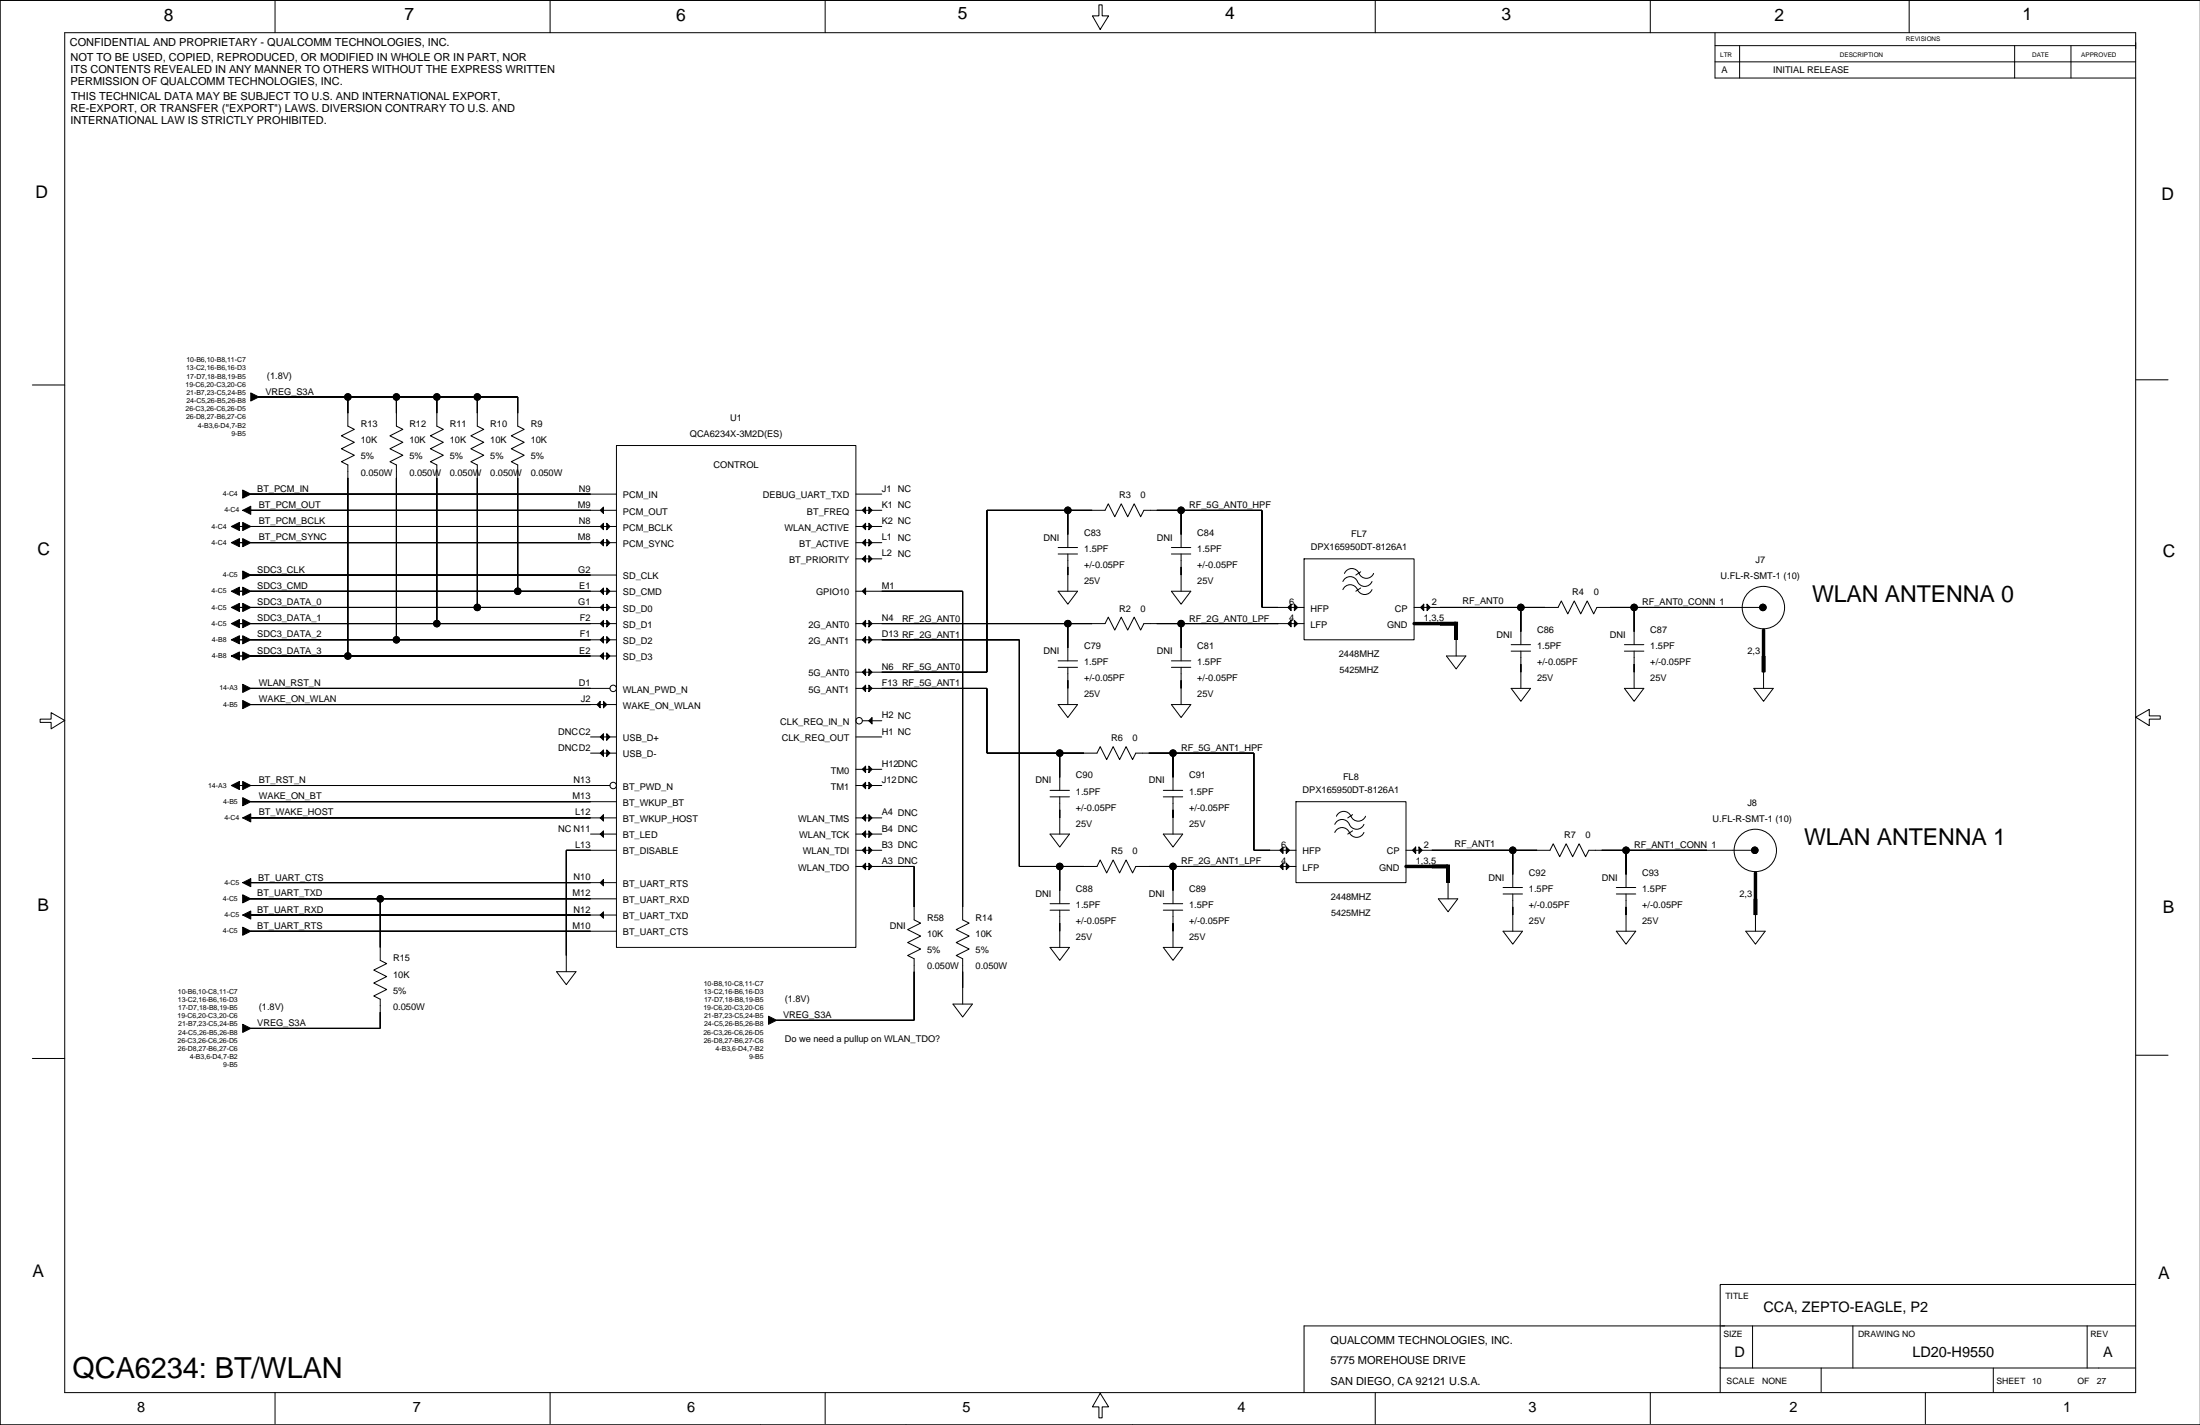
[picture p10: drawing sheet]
<svg xmlns="http://www.w3.org/2000/svg" width="863mm" height="559mm" viewBox="0 0 863 559" stroke-linecap="round" stroke-linejoin="round" font-family="sans-serif">
<g fill="none" stroke="#000" stroke-width=".39">
<path d="M25.4 12.8h812.6v533.3h-812.6zM107.9 .1v12.7M215.9 .1v12.7M323.8 .1v12.7M431.2 1.9h1.3v4.3h2.5l-3.3 5.4-3-5.4h2.5zM539.6 .1v12.7M647.6 .1v12.7M672.9 12.8v17.8h165.1M672.9 17.9h165.1M682.6 17.9v12.7M749.1 .1v12.7M790.5 17.9v12.7"/>
<path d="M812.6 17.9v12.7M672.9 24.3h165.1M12.7 151h12.7M101.6 155.7h.1M101.6 155.7h101.6v11.4l2.5 1.3-5.1 2.5 5.1 2.5-5.1 2.6 5.1 2.5-5.1 2.6 2.6 1.2v49.5M136.5 155.7v11.4l2.5 1.3-5 2.5 5 2.5-5 2.6 5 2.5-5 2.6 2.5 1.2v74.9M155.5 155.7v11.4l2.6 1.3-5.1 2.5 5.1 2.5-5.1 2.6 5.1 2.5-5.1 2.6 2.5 1.2v68.6M171.4 155.7v11.4l2.6 1.3-5.1 2.5 5.1 2.5-5.1 2.6 5.1 2.5-5.1 2.6 2.5 1.2v62.2M187.3 155.7v11.4l2.5 1.3-5.1 2.5 5.1 2.5-5.1 2.6 5.1 2.5-5.1 2.6 2.6 1.2v55.9M838 148.9h12.7M241.9 174.7h93.9v196.8h-93.9zM98.4 193.8h.1"/>
<path d="M98.4 193.8h143.5M335.8 193.8h10.2M94 206.5h3.1M94 212.8h3.1M98.4 206.5h.1M98.4 212.8h.1M98.4 200.1h.1M98.4 206.5h143.5M98.4 200.1h143.5M98.4 212.8h143.5M335.8 206.5h10.2M335.8 200.1h10.2"/>
<path d="M335.8 212.8h10.2M335.8 219.2h10.2M415.2 217.2h7.6M415.2 214.7h7.6M419 200.1v14.6M419 217.2v14.6M459.6 217.2h7.7M459.6 214.7h7.7M463.4 200.1v14.6M463.4 217.2v14.6M511.7 219.2h43.2v31.7h-43.2zM94 231.8h3.1"/>
<path d="M94 238.2h3.1M98.4 225.5h.1M98.4 231.8h.1M98.4 238.2h.1M98.4 231.8h143.5M98.4 225.5h143.5M98.4 238.2h143.5M335.8 231.8h41.9v128.9l2.6 1.3-5.1 2.5 5.1 2.6-5.1 2.5 5.1 2.6-5.1 2.5 2.5 1.3v17.7M415.2 231.8h7.6l-3.8 5.1zM459.6 231.8h7.7l-3.9 5.1zM511.7 238.2h-16.5v-38.1h-46.4l-1.2 2.5-2.6-5-2.5 5-2.5-5-2.6 5-2.5-5-1.3 2.5h-46.3v63.5h-51.5M533.9 230.6l-1.9 1.2"/>
<path d="M533.9 224.2l-1.9 1.3M538.4 228a3.2 3.2 0 0 1-3.2 1.9 3.2 3.2 0 0 1-2.8-2.4 3.1 3.1 0 0 0-5.5 .5M538.4 231.2a3.2 3.2 0 0 1-3.2 1.9 3.2 3.2 0 0 1-2.8-2.4 3.1 3.1 0 0 0-5.5 .5M539 224.9a3.2 3.2 0 0 1-3.2 1.9 3.2 3.2 0 0 1-2.8-2.5 3.1 3.1 0 0 0-5.4 .6M554.9 238.2h56.5l1.2-2.5 2.6 5 2.5-5 2.6 5 2.5-5 2.5 5 1.3-2.5h64.1M596.8 238.2v14.6M641.2 238.2v14.6M94 244.5h3.1M94 250.9h3.1M94 257.2h3.1M98.4 244.5h.1M98.4 250.9h.1"/>
<path d="M98.4 257.2h.1M98.4 244.5h143.5M98.4 250.9h143.5M98.4 257.2h143.5M335.8 244.5h97.8l1.3-2.5 2.5 5.1 2.6-5.1 2.5 5.1 2.5-5.1 2.6 5.1 1.2-2.6h62.9M335.8 250.9h64.2v88.9h30.4l1.3-2.6 2.5 5.1 2.6-5.1 2.5 5.1 2.6-5.1 2.5 5.1 1.3-2.5h62.8M415.2 259.1h7.6M419 244.5v14.6M459.6 259.1h7.7M463.4 244.5v14.6M567.6 257.2h7.6l-3.8 5.1zM571.4 250.9v6.3"/>
<path d="M593 255.3h7.6M593 252.8h7.6M596.8 255.3v14.6M637.4 255.3h7.6M637.4 252.8h7.6M641.2 255.3v14.6M98.4 269.9h.1M98.4 276.3h.1M98.4 269.9h140.9M98.4 276.3h143.5M335.8 269.9h51.5v25.4h43.1l1.3-2.5 2.5 5.1 2.6-5.1 2.5 5.1 2.6-5.1 2.5 5.1 1.3-2.6h46.3v38.1h16.5M415.2 276.3h7.6l-3.8 5.1z"/>
<path d="M415.2 261.7h7.6M419 261.7v14.6M459.6 276.3h7.7l-3.9 5.1zM459.6 261.7h7.7M463.4 261.7v14.6M593 269.9h7.6l-3.8 5.1zM637.4 269.9h7.6l-3.8 5.1zM688.2 269.9h7.6l-3.8 5.1zM692 263.6v6.3M15.7 282h4.4v-2.5l5.3 3-5.3 3.3v-2.5h-4.4zM231.7 295.3h10.2M231.7 289h10.2"/>
<path d="M335.8 289h10.2M338.4 282.6h7.6M415.8 295.3v14.6M460.3 295.3v14.6M838 281.2l5.3-3v2.5h4.4v1.3h-4.4v2.5zM94 308h3.1M98.4 308h.1M98.4 314.4h.1M98.4 308h140.9M98.4 314.4h143.5M335.8 301.7h10.2M335.8 308h10.2"/>
<path d="M412 312.5h7.6M412 309.9h7.6M415.8 312.5v14.6M456.5 312.5h7.6M456.5 309.9h7.6M460.3 312.5v14.6M508.5 314.4h43.2v31.7h-43.2zM530.7 319.5l-1.9 1.2M98.4 320.7h.1M98.4 320.7h143.5M231.7 327.1h10.2M241.9 333.4h-19.7v47.6"/>
<path d="M335.8 339.8h22.9v20.9l2.5 1.3-5 2.5 5 2.6-5 2.5 5 2.6-5 2.5 2.5 1.3v24.1h-54M335.8 320.7h10.2M335.8 327.1h10.2M335.8 333.4h10.2M412 327.1h7.6l-3.8 5.1zM415.8 339.8v14.6M456.5 327.1h7.6l-3.8 5.1zM460.3 339.8v14.6M523.8 323.3a3.1 3.1 0 0 1 2.8-2 3.1 3.1 0 0 1 2.9 2M529.5 323.3a3.1 3.1 0 0 0 2.8 1.9 3.1 3.1 0 0 0 2.9-1.9M530.7 325.8l-1.9 1.3M535.2 326.4a3.2 3.2 0 0 1-3.2 2 3.2 3.2 0 0 1-2.8-2.5 3.1 3.1 0 0 0-5.4 .6"/>
<path d="M535.8 320.1a3.2 3.2 0 0 1-3.2 1.9 3.2 3.2 0 0 1-2.8-2.4 3.1 3.1 0 0 0-5.4 .5M551.7 333.4h56.5l1.3-2.5 2.5 5.1 2.5-5.1 2.6 5.1 2.5-5.1 2.6 5.1 1.2-2.6h64.1M593.6 333.4v14.6M638 333.4v14.6M98.4 352.5h.1M98.4 346.1h.1M98.4 358.8h.1M98.4 352.5h143.5M98.4 358.8h143.5M98.4 346.1h143.5M149.2 352.5v24.1l2.5 1.3-5 2.5 5 2.5-5 2.6 5 2.5-5 2.6 2.5 1.2v11.5h-50.8M412 356.9h7.6"/>
<path d="M412 354.4h7.6M415.8 356.9v14.6M456.5 356.9h7.6M456.5 354.4h7.6M460.3 356.9v14.6M564.4 352.5h7.6l-3.8 5.1zM568.2 346.1v6.4M589.8 350.6h7.6M589.8 348h7.6M593.6 350.6v14.6M634.2 350.6h7.6M634.2 348h7.6"/>
<path d="M638 350.6v14.6M688.8 358.8v6.4M98.4 365.2h.1M98.4 365.2h143.5M412 371.5h7.6l-3.8 5.1zM456.5 371.5h7.6l-3.8 5.1zM589.8 365.2h7.6l-3.8 5zM634.2 365.2h7.6l-3.8 5zM685 365.2h7.6l-3.8 5zM218.4 381h7.6l-3.8 5.1zM373.9 393.7h7.6l-3.8 5.1zM12.7 415.1h12.7"/>
<path d="M98.4 403.3h.1M304.7 400.1h.1M838 413.8h12.7M687.7 519.9v16.6M727 519.9v16.6M819 519.9v16.6M838 503.7h-163v42.4M838 519.9h-326.3v26.2M675 536.5h163M714.6 536.5v9.3M782.1 536.5v9.3M107.9 546.1v12.2"/>
<path d="M215.9 546.1v12.2M298.4 558.8h.1M323.8 546.1v12.2M355.5 558.8h.1M431.7 546.4l3.3 5.3h-2.5v4.3h-1.3v-4.3h-2.5zM444.4 558.8h.1M539.6 546.1v12.2M539.6 558.8h.1M647.6 546.1v12.2M755.5 546.1v12.2M863.3 558.8h-863.3v-558.7h863.3h-863.3v558.7"/>
<circle cx="136.5" cy="155.7" r="1.27"/>
<circle cx="155.5" cy="155.7" r="1.27"/>
<circle cx="171.4" cy="155.7" r="1.27"/>
<circle cx="187.3" cy="155.7" r="1.27"/>
<circle cx="419" cy="200.1" r="1.27"/>
<circle cx="463.4" cy="200.1" r="1.27"/>
<circle cx="187.3" cy="238.2" r="1.27"/>
<circle cx="203.2" cy="231.8" r="1.27"/>
<circle cx="596.8" cy="238.2" r="1.27"/>
<circle cx="641.2" cy="238.2" r="1.27"/>
<circle cx="691.7" cy="238.2" r="1.27"/>
<circle cx="691.9" cy="238.3" r="8.3"/>
<circle cx="136.5" cy="257.2" r="1.27"/>
<circle cx="155.5" cy="250.9" r="1.27"/>
<circle cx="171.4" cy="244.5" r="1.27"/>
<circle cx="419" cy="244.5" r="1.27"/>
<circle cx="463.4" cy="244.5" r="1.27"/>
<circle cx="240.6" cy="269.9" r="1.27"/>
<circle cx="337.1" cy="282.6" r="1.27"/>
<circle cx="415.8" cy="295.3" r="1.27"/>
<circle cx="460.3" cy="295.3" r="1.27"/>
<circle cx="240.6" cy="308" r="1.27"/>
<circle cx="415.8" cy="339.8" r="1.27"/>
<circle cx="460.3" cy="339.8" r="1.27"/>
<circle cx="593.6" cy="333.4" r="1.27"/>
<circle cx="638" cy="333.4" r="1.27"/>
<circle cx="688.6" cy="333.4" r="1.27"/>
<circle cx="688.8" cy="333.5" r="8.3"/>
<circle cx="149.2" cy="352.5" r="1.27"/>
</g>
<g fill="#000" stroke="#000" stroke-width=".39">
<path d="M98.4 154.1l3.2 1.6-3.2 1.6z" fill-rule="evenodd"/>
<path d="M136.5 155.7v6.3z" fill-rule="evenodd"/>
<path d="M101.6 155.7h34.9z" fill-rule="evenodd"/>
<path d="M155.5 155.7v6.3z" fill-rule="evenodd"/>
<path d="M136.5 155.7h19z" fill-rule="evenodd"/>
<path d="M171.4 155.7v6.3z" fill-rule="evenodd"/>
<path d="M155.5 155.7h15.9z" fill-rule="evenodd"/>
<path d="M187.3 155.7v6.3z" fill-rule="evenodd"/>
<path d="M171.4 155.7h15.9z" fill-rule="evenodd"/>
<path d="M187.3 155.7h15.9z" fill-rule="evenodd"/>
<path d="M203.2 155.7v6.3z" fill-rule="evenodd"/>
<path d="M95.2 192.2l3.2 1.6-3.2 1.5z" fill-rule="evenodd"/>
<path d="M136.5 187.4v69.8z" fill-rule="evenodd"/>
<path d="M155.5 187.4v63.5z" fill-rule="evenodd"/>
<path d="M171.4 187.4v57.1z" fill-rule="evenodd"/>
<path d="M187.3 187.4v50.8z" fill-rule="evenodd"/>
<path d="M203.2 187.4v44.4z" fill-rule="evenodd"/>
<path d="M98.4 193.8h133.3z" fill-rule="evenodd"/>
<path d="M90.8 206.5l3.2-1.6v3.1z" fill-rule="evenodd"/>
<path d="M90.8 212.8l3.2-1.6v3.2z" fill-rule="evenodd"/>
<path d="M95.2 200.1l3.2-1.6v3.2z" fill-rule="evenodd"/>
<path d="M95.2 204.9l3.2 1.6-3.2 1.5z" fill-rule="evenodd"/>
<path d="M95.2 211.2l3.2 1.6-3.2 1.6z" fill-rule="evenodd"/>
<path d="M98.4 206.5h133.3z" fill-rule="evenodd"/>
<path d="M98.4 212.8h133.3z" fill-rule="evenodd"/>
<path d="M98.4 200.1h133.3z" fill-rule="evenodd"/>
<path d="M236.8 205.2v2.5l-1.3-1.2z" fill-rule="evenodd"/>
<path d="M236.8 211.5v2.6l-1.3-1.3z" fill-rule="evenodd"/>
<path d="M236.8 198.8v2.6l-1.3-1.3z" fill-rule="evenodd"/>
<path d="M238.1 205.2l1.2 1.3-1.2 1.2z" fill-rule="evenodd"/>
<path d="M238.1 211.5l1.2 1.3-1.2 1.3z" fill-rule="evenodd"/>
<path d="M339.6 198.8v2.6l-1.2-1.3z" fill-rule="evenodd"/>
<path d="M339.6 205.2v2.5l-1.2-1.2z" fill-rule="evenodd"/>
<path d="M338.4 212.8l1.2-1.3v2.6z" fill-rule="evenodd"/>
<path d="M338.4 219.2l1.2-1.3v2.5z" fill-rule="evenodd"/>
<path d="M340.9 198.8l1.3 1.3-1.3 1.3z" fill-rule="evenodd"/>
<path d="M340.9 205.2l1.3 1.3-1.3 1.2z" fill-rule="evenodd"/>
<path d="M340.9 211.5l1.3 1.3-1.3 1.3z" fill-rule="evenodd"/>
<path d="M387.3 200.1v63.5z" fill-rule="evenodd"/>
<path d="M387.3 200.1h31.7z" fill-rule="evenodd"/>
<path d="M419 200.1v9.5z" fill-rule="evenodd"/>
<path d="M419 200.1h9.5z" fill-rule="evenodd"/>
<path d="M463.4 200.1v9.5z" fill-rule="evenodd"/>
<path d="M453.9 200.1h9.5z" fill-rule="evenodd"/>
<path d="M495.2 200.1v38.1z" fill-rule="evenodd"/>
<path d="M463.4 200.1h31.8z" fill-rule="evenodd"/>
<path d="M90.8 231.8l3.2-1.5v3.1z" fill-rule="evenodd"/>
<path d="M90.8 238.2l3.2-1.6v3.2z" fill-rule="evenodd"/>
<path d="M95.2 223.9l3.2 1.6-3.2 1.6z" fill-rule="evenodd"/>
<path d="M95.2 230.3l3.2 1.5-3.2 1.6z" fill-rule="evenodd"/>
<path d="M95.2 236.6l3.2 1.6-3.2 1.6z" fill-rule="evenodd"/>
<path d="M98.4 238.2h88.9z" fill-rule="evenodd"/>
<path d="M98.4 231.8h104.8z" fill-rule="evenodd"/>
<path d="M203.2 231.8h28.5z" fill-rule="evenodd"/>
<path d="M187.3 238.2h44.4z" fill-rule="evenodd"/>
<path d="M98.4 225.5h133.3z" fill-rule="evenodd"/>
<path d="M236.8 230.6v2.5l-1.3-1.3z" fill-rule="evenodd"/>
<path d="M236.8 236.9v2.6l-1.3-1.3z" fill-rule="evenodd"/>
<path d="M238.1 230.6l1.2 1.2-1.2 1.3z" fill-rule="evenodd"/>
<path d="M238.1 236.9l1.2 1.3-1.2 1.3z" fill-rule="evenodd"/>
<path d="M338.4 231.8l1.2-1.2v2.5z" fill-rule="evenodd"/>
<path d="M340.9 217.9l1.3 1.3-1.3 1.2z" fill-rule="evenodd"/>
<path d="M377.7 231.8v123.8z" fill-rule="evenodd"/>
<path d="M346 231.8h31.7z" fill-rule="evenodd"/>
<path d="M419 222.3v3.2z" fill-rule="evenodd"/>
<path d="M463.4 222.3v3.2z" fill-rule="evenodd"/>
<path d="M495.2 238.2h6.3z" fill-rule="evenodd"/>
<path d="M505.3 238.2l1.3-1.3v2.6z" fill-rule="evenodd"/>
<path d="M507.9 236.9l1.3 1.3-1.3 1.3z" fill-rule="evenodd"/>
<path d="M558.7 236.9v2.6l-1.3-1.3z" fill-rule="evenodd"/>
<path d="M559.9 236.9l1.3 1.3-1.3 1.3z" fill-rule="evenodd"/>
<path d="M596.8 238.2v9.5z" fill-rule="evenodd"/>
<path d="M565 238.2h31.8z" fill-rule="evenodd"/>
<path d="M596.8 238.2h9.5z" fill-rule="evenodd"/>
<path d="M641.2 238.2v9.5z" fill-rule="evenodd"/>
<path d="M631.7 238.2h9.5z" fill-rule="evenodd"/>
<path d="M641.2 238.2h31.7z" fill-rule="evenodd"/>
<path d="M90.8 244.5l3.2-1.5v3.1z" fill-rule="evenodd"/>
<path d="M90.8 250.9l3.2-1.6v3.2z" fill-rule="evenodd"/>
<path d="M90.8 257.2l3.2-1.5v3.1z" fill-rule="evenodd"/>
<path d="M95.2 243l3.2 1.5-3.2 1.6z" fill-rule="evenodd"/>
<path d="M95.2 249.3l3.2 1.6-3.2 1.6z" fill-rule="evenodd"/>
<path d="M95.2 255.7l3.2 1.5-3.2 1.6z" fill-rule="evenodd"/>
<path d="M98.4 257.2h38.1z" fill-rule="evenodd"/>
<path d="M98.4 250.9h57.1z" fill-rule="evenodd"/>
<path d="M98.4 244.5h73z" fill-rule="evenodd"/>
<path d="M171.4 244.5h60.3z" fill-rule="evenodd"/>
<path d="M155.5 250.9h76.2z" fill-rule="evenodd"/>
<path d="M136.5 257.2h95.2z" fill-rule="evenodd"/>
<path d="M236.8 243.3v2.5l-1.3-1.3z" fill-rule="evenodd"/>
<path d="M236.8 249.6v2.6l-1.3-1.3z" fill-rule="evenodd"/>
<path d="M236.8 256v2.5l-1.3-1.3z" fill-rule="evenodd"/>
<path d="M238.1 243.3l1.2 1.2-1.2 1.3z" fill-rule="evenodd"/>
<path d="M238.1 249.6l1.2 1.3-1.2 1.3z" fill-rule="evenodd"/>
<path d="M238.1 256l1.2 1.2-1.2 1.3z" fill-rule="evenodd"/>
<path d="M338.4 244.5l1.2-1.2v2.5z" fill-rule="evenodd"/>
<path d="M338.4 250.9l1.2-1.3v2.6z" fill-rule="evenodd"/>
<path d="M340.9 243.3l1.3 1.2-1.3 1.3z" fill-rule="evenodd"/>
<path d="M340.9 249.6l1.3 1.3-1.3 1.3z" fill-rule="evenodd"/>
<path d="M346 250.9h54z" fill-rule="evenodd"/>
<path d="M400 250.9v88.9z" fill-rule="evenodd"/>
<path d="M419 244.5v9.6z" fill-rule="evenodd"/>
<path d="M346 244.5h73z" fill-rule="evenodd"/>
<path d="M419 244.5h9.5z" fill-rule="evenodd"/>
<path d="M453.9 244.5h9.5z" fill-rule="evenodd"/>
<path d="M463.4 244.5v9.6z" fill-rule="evenodd"/>
<path d="M463.4 244.5h38.1z" fill-rule="evenodd"/>
<path d="M505.3 244.5l1.3-1.2v2.5z" fill-rule="evenodd"/>
<path d="M507.9 243.3l1.3 1.2-1.3 1.3z" fill-rule="evenodd"/>
<path d="M570.8 244h1.1v1.1h-1.1z" fill-rule="evenodd"/>
<path d="M95.2 268.4l3.2 1.5-3.2 1.6z" fill-rule="evenodd"/>
<path d="M95.2 274.7l3.2 1.6-3.2 1.6z" fill-rule="evenodd"/>
<path d="M98.4 269.9h133.3z" fill-rule="evenodd"/>
<path d="M98.4 276.3h133.3z" fill-rule="evenodd"/>
<path d="M235.5 275v2.6l-1.2-1.3z" fill-rule="evenodd"/>
<path d="M236.8 275l1.3 1.3-1.3 1.3z" fill-rule="evenodd"/>
<path d="M339.6 262.3v2.6l-1.2-1.3z" fill-rule="evenodd"/>
<path d="M339.6 268.7v2.5l-1.2-1.3z" fill-rule="evenodd"/>
<path d="M340.9 262.3l1.3 1.3-1.3 1.3z" fill-rule="evenodd"/>
<path d="M340.9 268.7l1.3 1.2-1.3 1.3z" fill-rule="evenodd"/>
<path d="M346 263.6h41.3z" fill-rule="evenodd"/>
<path d="M346 269.9h41.3z" fill-rule="evenodd"/>
<path d="M387.3 269.9v25.4z" fill-rule="evenodd"/>
<path d="M419 266.8v3.1z" fill-rule="evenodd"/>
<path d="M463.4 266.8v3.1z" fill-rule="evenodd"/>
<path d="M596.8 260.4v3.2z" fill-rule="evenodd"/>
<path d="M641.2 260.4v3.2z" fill-rule="evenodd"/>
<path d="M236.8 287.7v2.6l-1.3-1.3z" fill-rule="evenodd"/>
<path d="M236.8 294.1v2.5l-1.3-1.3z" fill-rule="evenodd"/>
<path d="M238.1 287.7l1.2 1.3-1.2 1.3z" fill-rule="evenodd"/>
<path d="M238.1 294.1l1.2 1.2-1.2 1.3z" fill-rule="evenodd"/>
<path d="M342.2 281.4v2.5l-1.3-1.3z" fill-rule="evenodd"/>
<path d="M387.3 295.3h28.5z" fill-rule="evenodd"/>
<path d="M415.8 295.3v9.6z" fill-rule="evenodd"/>
<path d="M415.8 295.3h9.6z" fill-rule="evenodd"/>
<path d="M460.3 295.3v9.6z" fill-rule="evenodd"/>
<path d="M450.7 295.3h9.6z" fill-rule="evenodd"/>
<path d="M492 295.3v38.1z" fill-rule="evenodd"/>
<path d="M460.3 295.3h31.7z" fill-rule="evenodd"/>
<path d="M90.8 308l3.2-1.6v3.2z" fill-rule="evenodd"/>
<path d="M95.2 306.4l3.2 1.6-3.2 1.6z" fill-rule="evenodd"/>
<path d="M95.2 312.8l3.2 1.6-3.2 1.6z" fill-rule="evenodd"/>
<path d="M98.4 308h133.3z" fill-rule="evenodd"/>
<path d="M98.4 314.4h133.3z" fill-rule="evenodd"/>
<path d="M338.4 301.7l1.2-1.3v2.6z" fill-rule="evenodd"/>
<path d="M338.4 308l1.2-1.2v2.5z" fill-rule="evenodd"/>
<path d="M340.9 300.4l1.3 1.3-1.3 1.3z" fill-rule="evenodd"/>
<path d="M340.9 306.8l1.3 1.2-1.3 1.3z" fill-rule="evenodd"/>
<path d="M415.8 317.6v3.1z" fill-rule="evenodd"/>
<path d="M460.3 317.6v3.1z" fill-rule="evenodd"/>
<path d="M95.2 320.7l3.2-1.6v3.2z" fill-rule="evenodd"/>
<path d="M222.2 333.4v41.3z" fill-rule="evenodd"/>
<path d="M222.2 333.4h9.5z" fill-rule="evenodd"/>
<path d="M98.4 320.7h133.3z" fill-rule="evenodd"/>
<path d="M236.8 319.5v2.5l-1.3-1.3z" fill-rule="evenodd"/>
<path d="M236.8 325.8v2.5l-1.3-1.2z" fill-rule="evenodd"/>
<path d="M338.4 320.7l1.2-1.2v2.5z" fill-rule="evenodd"/>
<path d="M339.6 325.8v2.5l-1.2-1.2z" fill-rule="evenodd"/>
<path d="M339.6 332.2v2.5l-1.2-1.3z" fill-rule="evenodd"/>
<path d="M338.4 339.8l1.2-1.3v2.5z" fill-rule="evenodd"/>
<path d="M340.9 319.5l1.3 1.2-1.3 1.3z" fill-rule="evenodd"/>
<path d="M340.9 325.8l1.3 1.3-1.3 1.2z" fill-rule="evenodd"/>
<path d="M340.9 332.2l1.3 1.2-1.3 1.3z" fill-rule="evenodd"/>
<path d="M358.7 339.8v15.8z" fill-rule="evenodd"/>
<path d="M346 339.8h12.7z" fill-rule="evenodd"/>
<path d="M400 339.8h15.8z" fill-rule="evenodd"/>
<path d="M415.8 339.8v9.5z" fill-rule="evenodd"/>
<path d="M415.8 339.8h9.6z" fill-rule="evenodd"/>
<path d="M460.3 339.8v9.5z" fill-rule="evenodd"/>
<path d="M450.7 339.8h9.6z" fill-rule="evenodd"/>
<path d="M460.3 339.8h38.1z" fill-rule="evenodd"/>
<path d="M492 333.4h6.4z" fill-rule="evenodd"/>
<path d="M502.2 339.8l1.2-1.3v2.5z" fill-rule="evenodd"/>
<path d="M503.4 332.2v2.5l-1.2-1.3z" fill-rule="evenodd"/>
<path d="M504.7 338.5l1.3 1.3-1.3 1.2z" fill-rule="evenodd"/>
<path d="M504.7 332.2l1.3 1.2-1.3 1.3z" fill-rule="evenodd"/>
<path d="M555.5 332.2v2.5l-1.3-1.3z" fill-rule="evenodd"/>
<path d="M556.8 332.2l1.2 1.2-1.2 1.3z" fill-rule="evenodd"/>
<path d="M593.6 333.4v9.5z" fill-rule="evenodd"/>
<path d="M561.8 333.4h31.8z" fill-rule="evenodd"/>
<path d="M593.6 333.4h9.5z" fill-rule="evenodd"/>
<path d="M638 333.4v9.5z" fill-rule="evenodd"/>
<path d="M628.5 333.4h9.5z" fill-rule="evenodd"/>
<path d="M638 333.4h31.8z" fill-rule="evenodd"/>
<path d="M95.2 346.1l3.2-1.6v3.2z" fill-rule="evenodd"/>
<path d="M95.2 358.8l3.2-1.6v3.2z" fill-rule="evenodd"/>
<path d="M95.2 350.9l3.2 1.6-3.2 1.6z" fill-rule="evenodd"/>
<path d="M149.2 352.5v19z" fill-rule="evenodd"/>
<path d="M98.4 352.5h50.8z" fill-rule="evenodd"/>
<path d="M98.4 358.8h133.3z" fill-rule="evenodd"/>
<path d="M98.4 346.1h133.3z" fill-rule="evenodd"/>
<path d="M149.2 352.5h82.5z" fill-rule="evenodd"/>
<path d="M236.8 344.9v2.5l-1.3-1.3z" fill-rule="evenodd"/>
<path d="M236.8 357.6v2.5l-1.3-1.3z" fill-rule="evenodd"/>
<path d="M340.9 338.5l1.3 1.3-1.3 1.2z" fill-rule="evenodd"/>
<path d="M567.6 339.2h1.2v1.1h-1.2z" fill-rule="evenodd"/>
<path d="M593.6 355.6v3.2z" fill-rule="evenodd"/>
<path d="M638 355.6v3.2z" fill-rule="evenodd"/>
<path d="M95.2 363.6l3.2 1.6-3.2 1.6z" fill-rule="evenodd"/>
<path d="M98.4 365.2h133.3z" fill-rule="evenodd"/>
<path d="M415.8 362v3.2z" fill-rule="evenodd"/>
<path d="M460.3 362v3.2z" fill-rule="evenodd"/>
<path d="M149.2 396.9v6.4z" fill-rule="evenodd"/>
<path d="M358.7 381v19.1z" fill-rule="evenodd"/>
<path d="M377.7 381v6.4z" fill-rule="evenodd"/>
<path d="M95.2 401.7l3.2 1.6-3.2 1.5z" fill-rule="evenodd"/>
<path d="M98.4 403.3h50.8z" fill-rule="evenodd"/>
<path d="M301.6 398.5l3.1 1.6-3.1 1.6z" fill-rule="evenodd"/>
<path d="M304.7 400.1h54z" fill-rule="evenodd"/>
<circle cx="136.5" cy="155.7" r="1.27"/>
<circle cx="155.5" cy="155.7" r="1.27"/>
<circle cx="171.4" cy="155.7" r="1.27"/>
<circle cx="187.3" cy="155.7" r="1.27"/>
<circle cx="419" cy="200.1" r="1.27"/>
<circle cx="463.4" cy="200.1" r="1.27"/>
<circle cx="187.3" cy="238.2" r="1.27"/>
<circle cx="203.2" cy="231.8" r="1.27"/>
<circle cx="596.8" cy="238.2" r="1.27"/>
<circle cx="641.2" cy="238.2" r="1.27"/>
<circle cx="691.7" cy="238.2" r="1.27"/>
<circle cx="136.5" cy="257.2" r="1.27"/>
<circle cx="155.5" cy="250.9" r="1.27"/>
<circle cx="171.4" cy="244.5" r="1.27"/>
<circle cx="419" cy="244.5" r="1.27"/>
<circle cx="463.4" cy="244.5" r="1.27"/>
<circle cx="415.8" cy="295.3" r="1.27"/>
<circle cx="460.3" cy="295.3" r="1.27"/>
<circle cx="415.8" cy="339.8" r="1.27"/>
<circle cx="460.3" cy="339.8" r="1.27"/>
<circle cx="593.6" cy="333.4" r="1.27"/>
<circle cx="638" cy="333.4" r="1.27"/>
<circle cx="688.6" cy="333.4" r="1.27"/>
<circle cx="149.2" cy="352.5" r="1.27"/>
</g>
<path d="M554.9 244.5h10.1M692 247.1v10.1M551.7 339.8h10.1M688.8 342.3v10.2" fill="none" stroke="#000" stroke-width="1.3"/>
<g fill="#000" stroke="#000" stroke-width="1.3" stroke-linecap="butt">
<path d="M565 244.5h6.4z" fill-rule="evenodd"/>
<path d="M571.4 244.5v6.4z" fill-rule="evenodd"/>
<path d="M692 257.2v6.4z" fill-rule="evenodd"/>
<path d="M561.8 339.8h6.4z" fill-rule="evenodd"/>
<path d="M568.2 339.8v6.3z" fill-rule="evenodd"/>
<path d="M688.8 352.5v6.3z" fill-rule="evenodd"/>
</g>
<path d="M565 244.5h6.4v6.4M692 257.2v6.4M561.8 339.8h6.4v6.3M688.8 352.5v6.3" fill="none" stroke="#000" stroke-width="1.3" stroke-linecap="butt"/>
<text font-size="11.4" x="28.4" y="540.5">QCA6234: BT/WLAN</text>
<g font-size="9.1">
<text x="711" y="236.1">WLAN ANTENNA 0</text>
<text x="707.9" y="331.4">WLAN ANTENNA 1</text>
</g>
<g font-size="6.8">
<text x="64.2" y="8.2">8</text>
<text x="158.7" y="8">7</text>
<text x="265.4" y="8.2">6</text>
<text x="375.8" y="7.5">5</text>
<text x="480.7" y="7.5">4</text>
<text x="589.1" y="8">3</text>
<text x="696.3" y="8.2">2</text>
<text x="793.6" y="8">1</text>
<text x="14" y="77.8">D</text>
<text x="848.2" y="78.6">D</text>
<text x="14.7" y="217.5">C</text>
<text x="848.7" y="218.2">C</text>
<text x="14.7" y="357.1">B</text>
<text x="848.7" y="357.9">B</text>
<text x="12.7" y="500.6">A</text>
<text x="846.9" y="501.4">A</text>
</g>
<g font-size="5.7">
<text x="692" y="514.3">CCA, ZEPTO-EAGLE, P2</text>
<text x="680.6" y="532.1">D</text>
<text x="750.4" y="532.1">LD20-H9550</text>
<text x="825.3" y="532.1">A</text>
<text x="53.8" y="553.7">8</text>
<text x="162" y="553.7">7</text>
<text x="269.7" y="553.7">6</text>
<text x="377.6" y="553.7">5</text>
<text x="485.5" y="553.7">4</text>
<text x="599.8" y="553.7">3</text>
<text x="702.1" y="553.7">2</text>
<text x="809.6" y="553.7">1</text>
</g>
<g font-size="4.3">
<text x="27.4" y="18">CONFIDENTIAL AND PROPRIETARY - QUALCOMM TECHNOLOGIES, INC.</text>
<text x="27.7" y="28.6">ITS CONTENTS REVEALED IN ANY MANNER TO OTHERS WITHOUT THE EXPRESS WRITTEN</text>
<text x="27.7" y="24.1">NOT TO BE USED, COPIED, REPRODUCED, OR MODIFIED IN WHOLE OR IN PART, NOR</text>
<text x="27.7" y="33.2">PERMISSION OF QUALCOMM TECHNOLOGIES, INC.</text>
<text x="27.9" y="39.3">THIS TECHNICAL DATA MAY BE SUBJECT TO U.S. AND INTERNATIONAL EXPORT,</text>
<text x="27.7" y="43.9">RE-EXPORT, OR TRANSFER (&quot;EXPORT&quot;) LAWS. DIVERSION CONTRARY TO U.S. AND</text>
<text x="27.7" y="48.4">INTERNATIONAL LAW IS STRICTLY PROHIBITED.</text>
<text x="522.1" y="526.9">QUALCOMM TECHNOLOGIES, INC.</text>
<text x="522.1" y="534.7">5775 MOREHOUSE DRIVE</text>
<text x="522.1" y="543.1">SAN DIEGO, CA 92121 U.S.A.</text>
</g>
<g font-size="3.6">
<text x="675.5" y="28.8">A</text>
<text x="695.8" y="28.8">INITIAL RELEASE</text>
<text x="104.8" y="148.5">(1.8V)</text>
<text x="104.1" y="154.7">VREG_S3A</text>
<text x="141.6" y="167.5">R13</text>
<text x="160.6" y="167.5">R12</text>
<text x="176.5" y="167.5">R11</text>
<text x="192.4" y="167.5">R10</text>
<text x="208.2" y="167.5">R9</text>
<text x="286.5" y="164.9">U1</text>
<text x="141.6" y="173.8">10K</text>
<text x="160.6" y="173.8">10K</text>
<text x="176.5" y="173.8">10K</text>
<text x="192.4" y="173.8">10K</text>
<text x="208.2" y="173.8">10K</text>
<text x="270.7" y="171.3">QCA6234X-3M2D(ES)</text>
<text x="141.6" y="180.2">5%</text>
<text x="160.6" y="180.2">5%</text>
<text x="176.5" y="180.2">5%</text>
<text x="192.4" y="180.2">5%</text>
<text x="208.2" y="180.2">5%</text>
<text x="280" y="183.4">CONTROL</text>
<text x="141.6" y="186.5">0.050W</text>
<text x="160.6" y="186.5">0.050W</text>
<text x="176.5" y="186.5">0.050W</text>
<text x="192.4" y="186.5">0.050W</text>
<text x="208.2" y="186.5">0.050W</text>
<text x="100.9" y="192.8">BT_PCM_IN</text>
<text x="227.1" y="192.8">N9</text>
<text x="244.4" y="195.4">PCM_IN</text>
<text x="299.4" y="195.4">DEBUG_UART_TXD</text>
<text x="346" y="192.8">J1 NC</text>
<text x="439.1" y="195.4">R3</text>
<text x="447.6" y="195.4">0</text>
<text x="101.6" y="199.2">BT_PCM_OUT</text>
<text x="226.7" y="199.1">M9</text>
<text x="244.4" y="201.8">PCM_OUT</text>
<text x="316.6" y="201.8">BT_FREQ</text>
<text x="346" y="199.1">K1 NC</text>
<text x="466.6" y="199.3">RF_5G_ANT0_HPF</text>
<text x="101.6" y="205.5">BT_PCM_BCLK</text>
<text x="227.1" y="205.5">N8</text>
<text x="244.4" y="208.1">PCM_BCLK</text>
<text x="307.8" y="208.1">WLAN_ACTIVE</text>
<text x="346" y="205.5">K2 NC</text>
<text x="101.6" y="211.8">BT_PCM_SYNC</text>
<text x="226.7" y="211.8">M8</text>
<text x="244.4" y="214.5">PCM_SYNC</text>
<text x="313.6" y="214.5">BT_ACTIVE</text>
<text x="346" y="211.8">L1 NC</text>
<text x="409.5" y="212">DNI</text>
<text x="425.4" y="210">C83</text>
<text x="453.9" y="212">DNI</text>
<text x="469.8" y="210">C84</text>
<text x="514.3" y="215.7">DPX165950DT-8126A1</text>
<text x="530.2" y="210.6">FL7</text>
<text x="309.6" y="220.8">BT_PRIORITY</text>
<text x="346" y="218.2">L2 NC</text>
<text x="425.4" y="216.4">1.5PF</text>
<text x="469.8" y="216.4">1.5PF</text>
<text x="688.8" y="220.8">J7</text>
<text x="100.9" y="224.5">SDC3_CLK</text>
<text x="226.9" y="224.5">G2</text>
<text x="244.4" y="227.2">SD_CLK</text>
<text x="425.4" y="222.7">+/-0.05PF</text>
<text x="469.8" y="222.7">+/-0.05PF</text>
<text x="675.2" y="227.2">U.FL-R-SMT-1 (10)</text>
<text x="100.9" y="230.9">SDC3_CMD</text>
<text x="227.3" y="230.9">E1</text>
<text x="244.4" y="233.5">SD_CMD</text>
<text x="320.2" y="233.5">GPIO10</text>
<text x="346" y="230.9">M1</text>
<text x="425.4" y="229.1">25V</text>
<text x="469.8" y="229.1">25V</text>
<text x="616.9" y="233.5">R4</text>
<text x="625.3" y="233.5">0</text>
<text x="100.9" y="237.2">SDC3_DATA_0</text>
<text x="226.9" y="237.2">G1</text>
<text x="244.4" y="239.9">SD_D0</text>
<text x="439.1" y="239.9">R2</text>
<text x="447.6" y="239.9">0</text>
<text x="505.9" y="237.2">6</text>
<text x="514.2" y="239.9">HFP</text>
<text x="547.3" y="239.9">CP</text>
<text x="561.8" y="237.4">2</text>
<text x="573.9" y="237">RF_ANT0</text>
<text x="644.4" y="237.4">RF_ANT0_CONN 1</text>
<text x="100.9" y="243.6">SDC3_DATA_1</text>
<text x="227.5" y="243.6">F2</text>
<text x="346" y="243.6">N4</text>
<text x="353.9" y="243.7">RF_2G_ANT0</text>
<text x="466.6" y="243.7">RF_2G_ANT0_LPF</text>
<text x="505.9" y="243.6">4</text>
<text x="558.7" y="243.6">1,3,5</text>
<text x="100.9" y="249.9">SDC3_DATA_2</text>
<text x="227.5" y="249.9">F1</text>
<text x="244.4" y="246.2">SD_D1</text>
<text x="317.2" y="246.2">2G_ANT0</text>
<text x="346" y="249.9">D13 RF_2G_ANT1</text>
<text x="514.2" y="246.2">LFP</text>
<text x="544.3" y="246.2">GND</text>
<text x="587.2" y="250.1">DNI</text>
<text x="603.1" y="248.1">C86</text>
<text x="631.7" y="250.1">DNI</text>
<text x="647.6" y="248.1">C87</text>
<text x="100.9" y="256.3">SDC3_DATA_3</text>
<text x="227.3" y="256.3">E2</text>
<text x="244.4" y="252.6">SD_D2</text>
<text x="317.2" y="252.6">2G_ANT1</text>
<text x="409.5" y="256.4">DNI</text>
<text x="425.4" y="254.5">C79</text>
<text x="453.9" y="256.4">DNI</text>
<text x="469.8" y="254.5">C81</text>
<text x="525.3" y="257.6">2448MHZ</text>
<text x="603.1" y="254.5">1.5PF</text>
<text x="647.6" y="254.5">1.5PF</text>
<text x="685.7" y="256.4">2,3</text>
<text x="244.4" y="258.9">SD_D3</text>
<text x="346" y="262.6">N6</text>
<text x="353.9" y="262.8">RF_5G_ANT0</text>
<text x="425.4" y="260.8">1.5PF</text>
<text x="469.8" y="260.8">1.5PF</text>
<text x="603.1" y="260.8">+/-0.05PF</text>
<text x="647.6" y="260.8">+/-0.05PF</text>
<text x="101.6" y="269">WLAN_RST_N</text>
<text x="227.1" y="269">D1</text>
<text x="317.2" y="265.2">5G_ANT0</text>
<text x="346" y="269">F13 RF_5G_ANT1</text>
<text x="425.4" y="267.2">+/-0.05PF</text>
<text x="469.8" y="267.2">+/-0.05PF</text>
<text x="603.1" y="267.2">25V</text>
<text x="647.6" y="267.2">25V</text>
<text x="101.6" y="275.3">WAKE_ON_WLAN</text>
<text x="227.9" y="275.3">J2</text>
<text x="244.4" y="271.6">WLAN_PWD_N</text>
<text x="317.2" y="271.6">5G_ANT1</text>
<text x="425.4" y="273.5">25V</text>
<text x="469.8" y="273.5">25V</text>
<text x="244.4" y="277.9">WAKE_ON_WLAN</text>
<text x="346" y="281.7">H2 NC</text>
<text x="306.2" y="284.3">CLK_REQ_IN_N</text>
<text x="219" y="288.2">DNCC2</text>
<text x="244.4" y="290.6">USB_D+</text>
<text x="306.8" y="290.6">CLK_REQ_OUT</text>
<text x="346" y="288">H1 NC</text>
<text x="436" y="290.6">R6</text>
<text x="444.4" y="290.6">0</text>
<text x="219" y="294.5">DNCD2</text>
<text x="244.4" y="297">USB_D-</text>
<text x="463.4" y="294.5">RF_5G_ANT1_HPF</text>
<text x="326.1" y="303.3">TM0</text>
<text x="346" y="300.7">H12DNC</text>
<text x="422.2" y="305.2">C90</text>
<text x="466.6" y="305.2">C91</text>
<text x="527" y="305.9">FL8</text>
<text x="101.6" y="307.1">BT_RST_N</text>
<text x="225.1" y="307.1">N13</text>
<text x="244.4" y="309.7">BT_PWD_N</text>
<text x="326.1" y="309.7">TM1</text>
<text x="346" y="307.1">J12DNC</text>
<text x="406.3" y="307.2">DNI</text>
<text x="422.2" y="311.6">1.5PF</text>
<text x="450.7" y="307.2">DNI</text>
<text x="466.6" y="311.6">1.5PF</text>
<text x="511.1" y="311">DPX165950DT-8126A1</text>
<text x="101.6" y="313.4">WAKE_ON_BT</text>
<text x="224.7" y="313.4">M13</text>
<text x="244.4" y="316">BT_WKUP_BT</text>
<text x="422.2" y="317.9">+/-0.05PF</text>
<text x="466.6" y="317.9">+/-0.05PF</text>
<text x="685.6" y="316">J8</text>
<text x="101.6" y="319.8">BT_WAKE_HOST</text>
<text x="225.7" y="319.8">L12</text>
<text x="244.4" y="322.4">BT_WKUP_HOST</text>
<text x="313.2" y="322.4">WLAN_TMS</text>
<text x="346" y="319.8">A4 DNC</text>
<text x="672" y="322.4">U.FL-R-SMT-1 (10)</text>
<text x="219" y="326.2">NC N11</text>
<text x="244.4" y="328.7">BT_LED</text>
<text x="313.6" y="328.7">WLAN_TCK</text>
<text x="346" y="326.1">B4 DNC</text>
<text x="422.2" y="324.3">25V</text>
<text x="466.6" y="324.3">25V</text>
<text x="613.7" y="328.7">R7</text>
<text x="622.2" y="328.7">0</text>
<text x="225.7" y="332.5">L13</text>
<text x="244.4" y="335.1">BT_DISABLE</text>
<text x="315" y="335.1">WLAN_TDI</text>
<text x="346" y="332.5">B3 DNC</text>
<text x="436" y="335.1">R5</text>
<text x="444.4" y="335.1">0</text>
<text x="502.7" y="332.5">6</text>
<text x="511.1" y="335.1">HFP</text>
<text x="544.1" y="335.1">CP</text>
<text x="558.7" y="332.6">2</text>
<text x="570.7" y="332.2">RF_ANT1</text>
<text x="641.2" y="332.6">RF_ANT1_CONN 1</text>
<text x="313.2" y="341.4">WLAN_TDO</text>
<text x="346" y="338.8">A3 DNC</text>
<text x="463.4" y="338.9">RF_2G_ANT1_LPF</text>
<text x="502.7" y="338.8">4</text>
<text x="511.1" y="341.4">LFP</text>
<text x="541.1" y="341.4">GND</text>
<text x="555.5" y="338.8">1,3,5</text>
<text x="101.3" y="345.3">BT_UART_CTS</text>
<text x="225.1" y="345.2">N10</text>
<text x="244.4" y="347.8">BT_UART_RTS</text>
<text x="584.1" y="345.3">DNI</text>
<text x="599.9" y="343.3">C92</text>
<text x="628.5" y="345.3">DNI</text>
<text x="644.4" y="343.3">C93</text>
<text x="100.9" y="351.5">BT_UART_TXD</text>
<text x="224.7" y="351.5">M12</text>
<text x="406.3" y="351.6">DNI</text>
<text x="422.2" y="349.7">C88</text>
<text x="450.7" y="351.6">DNI</text>
<text x="466.6" y="349.7">C89</text>
<text x="522.2" y="352.9">2448MHZ</text>
<text x="599.9" y="349.7">1.5PF</text>
<text x="644.4" y="349.7">1.5PF</text>
<text x="682.5" y="351.6">2,3</text>
<text x="100.9" y="358">BT_UART_RXD</text>
<text x="225.1" y="357.9">N12</text>
<text x="244.4" y="354.1">BT_UART_RXD</text>
<text x="422.2" y="356">1.5PF</text>
<text x="466.6" y="356">1.5PF</text>
<text x="599.9" y="356">+/-0.05PF</text>
<text x="644.4" y="356">+/-0.05PF</text>
<text x="100.9" y="364.2">BT_UART_RTS</text>
<text x="224.7" y="364.2">M10</text>
<text x="244.4" y="360.5">BT_UART_TXD</text>
<text x="349.2" y="364.3">DNI</text>
<text x="363.8" y="361.1">R58</text>
<text x="382.8" y="361.1">R14</text>
<text x="422.2" y="362.4">+/-0.05PF</text>
<text x="466.6" y="362.4">+/-0.05PF</text>
<text x="599.9" y="362.4">25V</text>
<text x="644.4" y="362.4">25V</text>
<text x="244.4" y="366.8">BT_UART_CTS</text>
<text x="363.8" y="367.5">10K</text>
<text x="382.8" y="367.5">10K</text>
<text x="422.2" y="368.7">25V</text>
<text x="466.6" y="368.7">25V</text>
<text x="154.3" y="377">R15</text>
<text x="363.8" y="373.8">5%</text>
<text x="382.8" y="373.8">5%</text>
<text x="154.3" y="383.3">10K</text>
<text x="363.8" y="380.2">0.050W</text>
<text x="382.8" y="380.2">0.050W</text>
<text x="154.3" y="389.7">5%</text>
<text x="307.9" y="392.9">(1.8V)</text>
<text x="101.6" y="396.1">(1.8V)</text>
<text x="154.3" y="396">0.050W</text>
<text x="307.3" y="399.1">VREG_S3A</text>
<text x="100.9" y="402.3">VREG_S3A</text>
<text x="307.9" y="408.8">Do we need a pullup on WLAN_TDO?</text>
</g>
<g font-size="3.5">
<text x="525.5" y="263.9">5425MHZ</text>
<text x="522.4" y="359.2">5425MHZ</text>
</g>
<g font-size="3.4">
<text x="677" y="509.3">TITLE</text>
<text x="676.2" y="524.3">SIZE</text>
<text x="729.1" y="524.3">DRAWING NO</text>
<text x="820.2" y="524.3">REV</text>
<text x="677.5" y="542.6">SCALE</text>
<text x="691.4" y="542.6">NONE</text>
<text x="783.4" y="542.8">SHEET</text>
<text x="797.4" y="542.8">10</text>
<text x="815.2" y="542.8">OF</text>
<text x="822.8" y="542.8">27</text>
</g>
<g font-size="2.7">
<text x="73.1" y="142.1">10-B6,10-B8,11-C7</text>
<text x="73" y="145.3">13-C2,16-B6,16-D3</text>
<text x="73.1" y="148.5">17-D7,18-B8,19-B5</text>
<text x="72.8" y="151.7">19-C6,20-C3,20-C6</text>
<text x="73.1" y="154.9">21-B7,23-C5,24-B5</text>
<text x="72.8" y="161.3">26-C3,26-C6,26-D5</text>
<text x="73.1" y="158.1">24-C5,26-B5,26-B8</text>
<text x="73" y="164.5">26-D8,27-B6,27-C6</text>
<text x="77.7" y="167.7">4-B3,6-D4,7-B2</text>
<text x="90.8" y="170.9">9-B5</text>
<text x="87.4" y="194.6">4-C4</text>
<text x="88.1" y="200.9">4-C4</text>
<text x="83" y="207.3">4-C4</text>
<text x="83" y="213.6">4-C4</text>
<text x="87.4" y="226.3">4-C5</text>
<text x="83" y="232.7">4-C5</text>
<text x="83" y="239">4-C5</text>
<text x="83" y="245.4">4-C5</text>
<text x="83.2" y="251.7">4-B8</text>
<text x="83.2" y="258.1">4-B8</text>
<text x="86.1" y="270.8">14-A3</text>
<text x="87.6" y="277.1">4-B5</text>
<text x="81.6" y="308.8">14-A3</text>
<text x="87.6" y="315.2">4-B5</text>
<text x="88.1" y="321.5">4-C4</text>
<text x="88.1" y="346.9">4-C5</text>
<text x="87.4" y="353.3">4-C5</text>
<text x="88.1" y="359.6">4-C5</text>
<text x="87.4" y="366">4-C5</text>
<text x="69.8" y="389.7">10-B6,10-C8,11-C7</text>
<text x="276.1" y="386.5">10-B8,10-C8,11-C7</text>
<text x="276.1" y="389.7">13-C2,16-B6,16-D3</text>
<text x="69.8" y="392.9">13-C2,16-B6,16-D3</text>
<text x="276.3" y="392.9">17-D7,18-B8,19-B5</text>
<text x="69.7" y="399.3">19-C6,20-C3,20-C6</text>
<text x="70" y="396.1">17-D7,18-B8,19-B5</text>
<text x="276" y="396.1">19-C6,20-C3,20-C6</text>
<text x="276.3" y="399.3">21-B7,23-C5,24-B5</text>
<text x="70" y="402.5">21-B7,23-C5,24-B5</text>
<text x="70" y="405.7">24-C5,26-B5,26-B8</text>
<text x="276" y="405.7">26-C3,26-C6,26-D5</text>
<text x="276.3" y="402.5">24-C5,26-B5,26-B8</text>
<text x="69.7" y="408.9">26-C3,26-C6,26-D5</text>
<text x="69.8" y="412.1">26-D8,27-B6,27-C6</text>
<text x="276.1" y="408.9">26-D8,27-B6,27-C6</text>
<text x="280.8" y="412.1">4-B3,6-D4,7-B2</text>
<text x="74.5" y="415.3">4-B3,6-D4,7-B2</text>
<text x="87.6" y="418.5">9-B5</text>
<text x="293.9" y="415.3">9-B5</text>
</g>
<g font-size="2.5">
<text x="747.9" y="16.1">REVISIONS</text>
<text x="675" y="22.2">LTR</text>
<text x="722" y="22.2">DESCRIPTION</text>
<text x="797.4" y="22.2">DATE</text>
<text x="816.7" y="22.2">APPROVED</text>
</g>
</svg>
